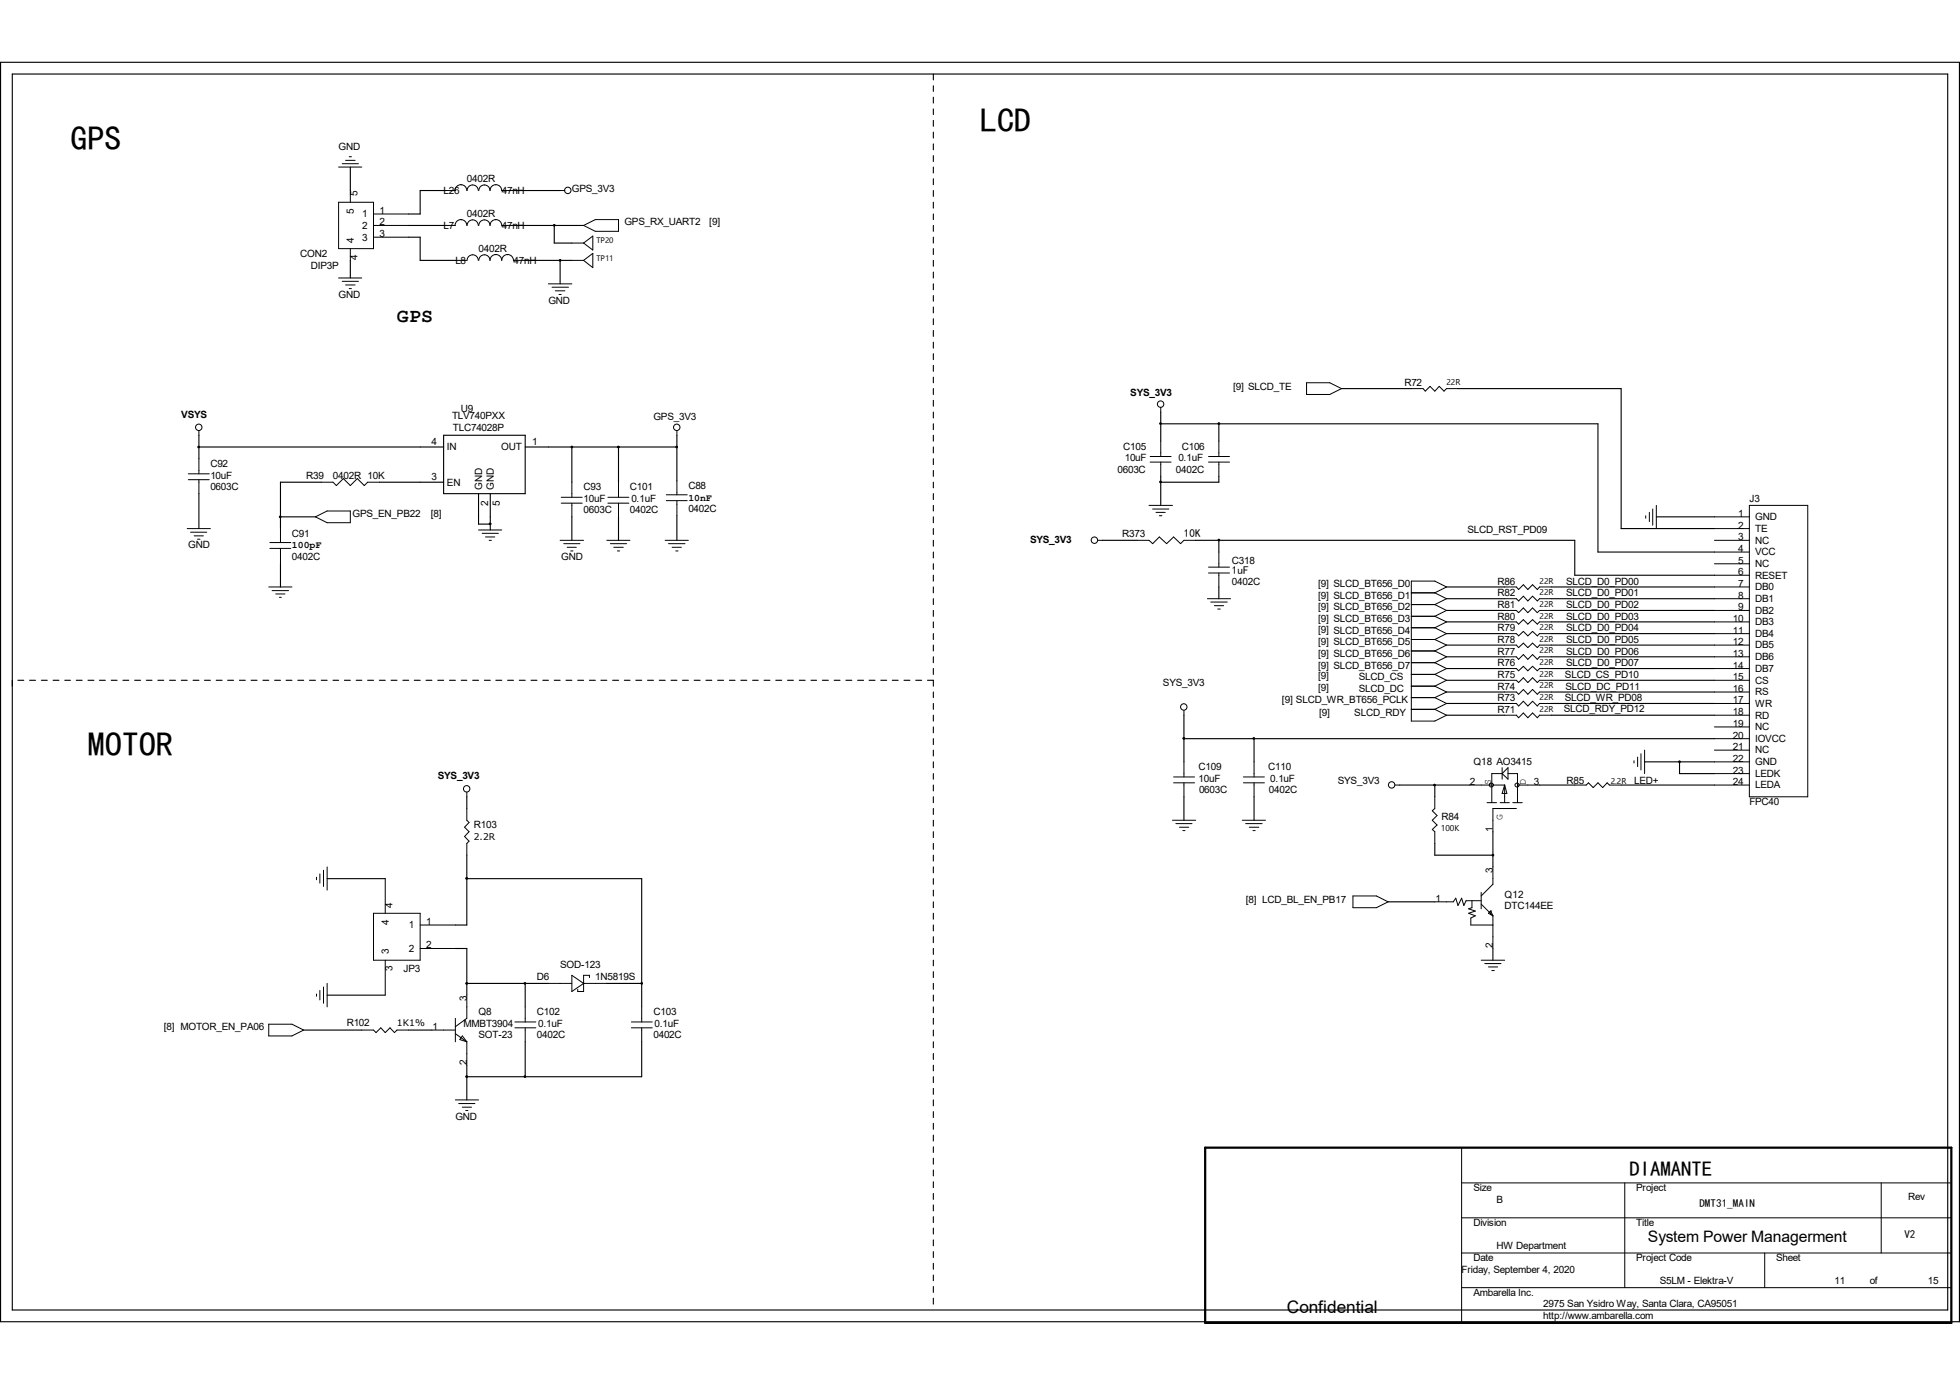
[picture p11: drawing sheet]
<svg xmlns="http://www.w3.org/2000/svg" width="297mm" height="210mm" viewBox="0 0 297 210" stroke-linecap="round" stroke-linejoin="round" font-family="sans-serif">
<g fill="none" stroke="#000" stroke-width=".17">
<path d="M.1 9.4h296.8v190.9h-296.8zM1.9 11.2h293.2v187.3h-293.2zM141.4 11.2v.9M141.4 13v.8M141.4 14.7v.9M141.4 16.5v.9M141.4 18.2v.9M53.1 25.3v3.6M53.1 39.5v2.6M61.9 35.9h1.8v3.6h5.3M61.9 34.2h5.3M67.2 28.9h-3.5v3.5h-1.8"/>
<path d="M77.8 34.2h10.6M77.8 28.9h7.1M79.6 39.5h7.1M84 34.2v2.6h2.7M84.9 39.5v3.5M141.4 20v.9M141.4 21.8v.9M141.4 23.6v.9M141.4 25.3v.9M141.4 27.1v.9M141.4 28.9v.9M141.4 30.6v.9"/>
<path d="M141.4 32.4v.9M141.4 34.2v.9M141.4 35.9v.9M141.4 37.7v.9M141.4 39.5v.8M141.4 41.2v.9M141.4 43v.9M141.4 44.8v.8M141.4 46.5v.9M141.4 48.3v.9M141.4 50.1v.9M141.4 51.9v.8"/>
<path d="M141.4 53.6v.9M141.4 55.4v.9M141.4 57.1v.9M141.4 58.9v.9M203.3 58.9h10.6M220.9 58.9h24.8v21.2h14.1M30.1 67.7h37.1M30.1 66v3.5M30.1 74.8v5.3M42.5 78.3h5.3M48.7 73.1h-6.2v7M57.5 73.1h9.7"/>
<path d="M67.2 66h12.4v8.8h-12.4zM72.5 74.8v4.6h1.8M74.3 74.8v5.5M79.6 67.7h23M86.7 67.7v5.4M86.7 78.3v3.6M93.7 67.7v5.4M93.7 78.3v3.6M102.6 66v6.9M102.6 78.1v3.8M141.4 60.7v.9M141.4 62.4v.9"/>
<path d="M141.4 64.2v.9M141.4 66v.8M141.4 67.7v.9M141.4 69.5v.9M141.4 71.3v.9M141.4 73.1v.8M141.4 74.8v.9M141.4 76.6v.8M141.4 78.3v.9M175.9 62.4v4.4M175.9 72.2v4.4M175.9 64.2h66.2v19.5h17.7"/>
<path d="M184.7 72.2v.9h-8.8M184.7 64.2v2.6M251 78.3h8.8M42.5 85.4v3.5M141.4 80.1v.9M141.4 81.9v.9M141.4 83.7v.8M141.4 85.4v.9M141.4 87.2v.9M141.4 88.9v.9M141.4 90.7v.9M141.4 92.5v.9"/>
<path d="M141.4 94.2v.9M141.4 96v.9M141.4 97.7v.9M141.4 99.5v.9M167 81.9h5.3M181.2 81.9h57.4v5.3h21.2M184.7 81.9v1.8M184.7 88.9v1.8M219.2 97.7h8.8M219.2 94.2h8.8M219.2 92.5h8.8M219.2 88.9h8.8"/>
<path d="M219.2 90.7h8.8M219.2 96h8.8M219.2 99.5h8.8M235.1 97.7h24.7M235.1 94.2h24.7M235.1 92.5h24.7M235.1 88.9h24.7M235.1 90.7h24.7M235.1 96h24.7M235.1 99.5h24.7M2.7 103.1h.9M4.5 103.1h.9"/>
<path d="M6.3 103.1h.9M8 103.1h.9M9.8 103.1h.9M11.6 103.1h.8M13.3 103.1h.9M15.1 103.1h.9M16.8 103.1h.9M18.6 103.1h.9M20.4 103.1h.9M22.2 103.1h.8M23.9 103.1h.9M25.7 103.1h.9"/>
<path d="M27.5 103.1h.9M29.3 103.1h.8M31 103.1h.9M32.8 103.1h.9M34.5 103.1h.9M36.3 103.1h.9M38.1 103.1h.8M39.8 103.1h.9M41.6 103.1h.9M43.3 103.1h.9M45.1 103.1h.9M46.9 103.1h.9"/>
<path d="M48.7 103.1h.9M50.5 103.1h.8M52.2 103.1h.9M54 103.1h.8M55.7 103.1h.9M57.5 103.1h.9M59.3 103.1h.9M61 103.1h.9M62.8 103.1h.9M64.6 103.1h.8M66.3 103.1h.9M68.1 103.1h.9"/>
<path d="M69.9 103.1h.8M71.6 103.1h.9M73.4 103.1h.9M75.1 103.1h.9M76.9 103.1h.9M78.7 103.1h.9M80.5 103.1h.9M82.3 103.1h.8M84 103.1h.9M85.8 103.1h.9M87.5 103.1h.9M89.3 103.1h.9"/>
<path d="M91.1 103.1h.8M92.8 103.1h.9M94.6 103.1h.9M96.4 103.1h.8M98.1 103.1h.9M99.9 103.1h.9M101.7 103.1h.9M103.4 103.1h.9M105.2 103.1h.9M107 103.1h.9M108.8 103.1h.8M110.5 103.1h.9"/>
<path d="M112.3 103.1h.9M114 103.1h.9M115.8 103.1h.9M117.6 103.1h.8M119.3 103.1h.9M121.1 103.1h.9M122.9 103.1h.8M124.6 103.1h.9M126.4 103.1h.9M128.2 103.1h.9M130 103.1h.9M131.7 103.1h.9"/>
<path d="M133.5 103.1h.9M135.2 103.1h.9M137 103.1h.9M138.8 103.1h.9M140.5 103.1h.9v.9M141.4 101.3v.9M141.4 104.9v.8M141.4 106.6v.9M141.4 108.4v.9M141.4 110.2v.8M141.4 111.9v.9M141.4 113.7v.9"/>
<path d="M141.4 115.4v.9M141.4 117.2v.9M141.4 119v.8M179.4 108.4v7M179.4 111.9h80.4M190 111.9v3.5M212.1 119h10.6M217.4 119v1.7M219.2 103.1h8.8M219.2 101.3h8.8M219.2 108.4h8.8M219.2 104.9h8.8"/>
<path d="M219.2 106.6h8.8M233.3 119h5.3M235.1 103.1h24.7M235.1 101.3h24.7M235.1 108.4h24.7M235.1 104.9h24.7M235.1 106.6h24.7M245.7 119h14.1M249.2 115.4h10.6M254.5 115.4v1.8h5.3M49.6 133.1h8.8M70.7 120.7v1.8"/>
<path d="M70.7 129.6v10.6h-1.7M70.7 133.1h26.5v19.5M141.4 120.7v.9M141.4 122.5v.9M141.4 124.3v.9M141.4 126v.9M141.4 127.8v.9M141.4 129.6v.9M141.4 131.4v.8M141.4 133.1v.9M141.4 134.9v.9M141.4 136.7v.8"/>
<path d="M141.4 138.4v.9M179.4 120.7v3.6M190 120.7v3.6M210.4 136.7h7M217.4 127.8v1.8h8.8M226.2 126v5.4M46 156.1h8.8M49.6 150.8h8.8M61.9 156.1h3.5M69 143.7h1.7v7.1M70.7 149h12.4M79.6 149v3.6"/>
<path d="M79.6 157.9v5.3M91.9 149h5.3M97.2 157.9v5.3h-26.5M141.4 140.2v.9M141.4 141.9v.9M141.4 143.7v.9M141.4 145.5v.8M141.4 147.2v.9M141.4 149v.9M141.4 150.8v.9M141.4 152.6v.9M141.4 154.3v.9"/>
<path d="M141.4 156.1v.9M141.4 157.9v.8M141.4 159.6v.9M226.2 143.7v1.8M70.7 161.4v5.3M141.4 161.4v.9M141.4 163.2v.8M141.4 164.9v.9M141.4 166.7v.9M141.4 168.4v.9M141.4 170.2v.9M141.4 172v.9"/>
<path d="M141.4 173.8v.8M141.4 175.5v.9M141.4 177.3v.9M141.4 179.1v.9M141.4 180.8v.9M141.4 182.6v.9M141.4 184.4v.9M141.4 186.1v.9M141.4 187.9v.9M141.4 189.7v.8M141.4 191.4v.9M141.4 193.2v.9"/>
<path d="M141.4 194.9v.9M141.4 196.7v.9"/>
</g>
<path d="M182.6 173.9h113.1v26.5h-113.1z" fill="none" stroke="#000" stroke-width=".34"/>
<g fill="none" stroke="#000" stroke-width=".15">
<path d="M51.3 30.6h5.3v7.1h-5.3zM51.3 25.3h3.5M51.9 24.8h2.4M52.4 24.3h1.4M52.9 23.7h.4M53.1 28.9v1.7M53.1 37.7v1.8M56.6 32.4h5.3M56.6 34.2h5.3M56.6 35.9h5.3M67.2 34.2h1.8M67.2 28.9h1.8"/>
<path d="M69 39.5h1.7M69.8 33.3a.89 .89 0 0 1 .9 .9M69.8 28a.89 .89 0 0 1 .9 .9M69.9 33.3a.79 .79 0 0 0-.9 .9M69.9 28a.79 .79 0 0 0-.9 .9M70.8 28.9a.85 .85 0 0 1 .8-.9 .85 .85 0 0 1 .9 .9M72.5 34.2a.85 .85 0 0 0-.9-.9 .85 .85 0 0 0-.8 .9M72.5 39.5a.85 .85 0 0 0-.9-.9 .85 .85 0 0 0-.8 .9M75.1 33.3a.89 .89 0 0 1 .9 .9h1.8M75.1 38.6a.89 .89 0 0 1 .9 .9 .82 .82 0 0 1 .9-.9M75.1 28a.89 .89 0 0 1 .9 .9h1.8M75.1 33.3a.78 .78 0 0 0-.8 .9 .85 .85 0 0 0-.9-.9 .85 .85 0 0 0-.8 .9"/>
<path d="M75.1 38.6a.78 .78 0 0 0-.8 .9 .85 .85 0 0 0-.9-.9 .85 .85 0 0 0-.8 .9M75.1 28a.78 .78 0 0 0-.8 .9 .85 .85 0 0 0-.9-.9 .85 .85 0 0 0-.8 .9M76.9 38.6a.89 .89 0 0 1 .9 .9h1.8M84.9 28.9h.7M86.7 39.5h1.7M86.7 36.8h1.7M88.4 34.2l1.8-.9h3.5v1.8h-3.5zM88.4 39.5l1.4-1.1v2.2zM88.4 36.8l1.4-1v2.1zM51.3 42.1h3.5M51.9 42.6h2.4M52.4 43.2h1.4"/>
<path d="M52.9 43.7h.4M83.1 43h3.6M83.7 43.5h2.4M84.2 44.1h1.4M84.7 44.6h.3M198 58h3.5l1.8 .9-1.8 .9h-3.5zM213.9 58.9h1.7l.4 .4 .7-.8 .7 .8 .7-.8 .7 .8 .4-.4h1.7M28.5 71.8h3.2M28.5 72.7h3.2M30.1 65.3v.7M30.1 69.5v2.3M30.1 72.7v2.1"/>
<path d="M47.8 78.3l1.8-.9h3.5v1.8h-3.5zM48.7 73.1h1.8l.5 .5 1-1.1 1.1 1.1 1-1.1 1.1 1.1 .5-.5h1.8M85 75.4h3.2M85 76.2h3.2M86.7 73.1v2.3M86.7 76.2v2.1M92.1 75.4h3.2M92.1 76.2h3.2M93.7 73.1v2.3M93.7 76.2v2.1M101 75.9h3.1M101 75h3.1"/>
<path d="M102.6 65.3v.7M102.6 72.9v2.1M102.6 75.9v2.2M174.1 76.6h3.6M174.3 69.2h3.2M174.3 70h3.2M174.7 77.1h2.4M175.2 77.6h1.4M175.7 78.1h.4M175.9 61.7v.7M175.9 66.8v2.4M175.9 70v2.2"/>
<path d="M183.1 69.2h3.2M183.1 70h3.2M184.7 66.8v2.4M184.7 70v2.2M249.4 78.1v.4M249.9 77.6v1.4M250.4 77.1v2.5M251 76.6v3.5M259.8 78.3h5.3M265.1 76.6h8.8v44.1h-8.8zM28.4 80.1h3.5M28.9 80.6h2.4"/>
<path d="M29.4 81.2h1.4M29.9 81.7h.4M40.7 88.9h3.5M40.9 83.1h3.2M40.9 82.2h3.2M41.2 89.5h2.5M41.8 90h1.4M42.3 90.5h.3M42.5 80.1v2.1M42.5 83.1v2.3M72.5 80.3h3.5M73.1 80.8h2.4"/>
<path d="M73.6 81.4h1.4M74.1 81.9h.4M84.9 81.9h3.5M85.4 82.4h2.5M85.9 82.9h1.4M86.5 83.5h.3M91.9 81.9h3.6M92.5 82.4h2.5M93 82.9h1.4M93.6 83.5h.3M100.8 81.9h3.5M101.3 82.4h2.5"/>
<path d="M101.9 82.9h1.4M102.4 83.5h.3M166.4 81.9h.6M172.3 81.9h1.8l.6 .5 1-1 1.1 1 1-1 1.1 1 .5-.5h1.8M183 90.7h3.5M183.1 85.9h3.2M183.1 86.8h3.2M183.5 91.2h2.5M184 91.8h1.4M184.5 92.3h.4M184.7 83.7v2.2M184.7 86.8v2.1"/>
<path d="M213.9 89.8h3.5M213.9 91.6h3.5M213.9 93.4h3.5M213.9 95.1h3.5M213.9 96.9h3.5M213.9 98.6h3.5M217.4 89.8l1.8-.9-1.8-.8h-3.5v21.2h3.5l1.8-.9-1.8-.9M217.4 89.8l1.8 .9-1.8 .9M217.4 91.6l1.8 .9-1.8 .9M217.4 93.4l1.8 .8-1.8 .9M217.4 95.1l1.8 .9-1.8 .9M217.4 96.9l1.8 .8-1.8 .9"/>
<path d="M217.4 98.6l1.8 .9-1.8 .9M228 88.9h1.8l.3 .4 .7-.7 .7 .7 .7-.7 .8 .7 .3-.4h1.8M228 90.7h1.8l.3 .4 .7-.8 .7 .8 .7-.8 .8 .8 .3-.4h1.8M228 92.5h1.8l.3 .3 .7-.7 .7 .7 .7-.7 .8 .7 .3-.3h1.8M228 94.2h1.8l.3 .4 .7-.7 .7 .7 .7-.7 .8 .7 .3-.4h1.8M228 96h1.8l.3 .4 .7-.7 .7 .7 .7-.7 .8 .7 .3-.4h1.8M228 97.7h1.8l.3 .4 .7-.6 .7 .6 .7-.6 .8 .6 .3-.4h1.8M228 99.5h1.8l.3 .4 .7-.7 .7 .7 .7-.7 .8 .7 .3-.4h1.8M259.8 81.9h5.3M259.8 80.1h5.3M259.8 83.7h5.3M259.8 85.4h5.3"/>
<path d="M259.8 87.2h5.3M259.8 88.9h5.3M259.8 90.7h5.3M259.8 92.5h5.3M259.8 94.2h5.3M259.8 96h5.3M259.8 97.7h5.3M259.8 99.5h5.3M177.8 117.7h3.2M177.8 118.6h3.2M179.4 107.7v.7M179.4 115.4v2.3"/>
<path d="M179.4 118.6v2.1M188.4 117.7h3.2M188.4 118.6h3.2M190 115.4v2.3M190 118.6v2.1M211.4 119h.7M213.9 100.4h3.5M213.9 102.2h3.5M213.9 105.7h3.5M213.9 107.5h3.5M213.9 104h3.5M217.4 100.4l1.8 .9-1.8 .9"/>
<path d="M217.4 105.7l1.8 .9-1.8 .9M217.4 102.2l1.8 .9-1.8 .9M217.4 104l1.8 .9-1.8 .8M222.7 119h5.3M227.6 117.2h-1.5v4.4M227.6 116.3v1.8M228 119v2.6M228 119l.3 1.2h-.7zM228 101.3h1.8l.3 .3 .7-.6 .7 .6 .7-.6 .8 .6 .3-.3h1.8M228 103.1h1.8l.3 .3 .7-.7 .7 .7 .7-.7 .8 .7 .3-.3h1.8M228 104.9h1.8l.3 .3 .7-.7 .7 .7 .7-.7 .8 .7 .3-.3h1.8M228 106.6h1.8l.3 .4 .7-.7 .7 .7 .7-.7 .8 .7 .3-.4h1.8"/>
<path d="M228 108.4h1.8l.3 .4 .7-.8 .7 .8 .7-.8 .8 .8 .3-.4h1.8M228.5 117.2h1.5v4.4M228.5 116.3v1.8l-.9-.9zM230 119h3.3M238.6 119h1.8l.3-.4 .7 .7 .7-.7 .8 .7 .6-.7 .4 .4h1.8M247.6 115.3v.3M248.2 114.7v1.5M248.7 114.2v2.5M249.2 113.7v3.5M259.8 117.2h5.3M259.8 119h5.3M259.8 101.3h5.3"/>
<path d="M259.8 103.1h5.3M259.8 104.9h5.3M259.8 106.6h5.3M259.8 108.4h5.3M259.8 110.2h5.3M259.8 111.9h5.3M259.8 113.7h5.3M259.8 115.4h5.3M48 132.9v.4M48.5 132.4v1.4M49 131.9v2.4M49.6 131.4v3.5"/>
<path d="M56.6 138.4h7.1v7.1h-7.1zM58.4 133.1v5.3M70.7 120.1v.6M70.7 122.5v1.8l.4 .3-.7 .7 .7 .7-.7 .7 .7 .8-.4 .3v1.8M177.7 124.3h3.5M178.2 124.8h2.4M178.7 125.3h1.4M179.2 125.9h.4M188.3 124.3h3.5M188.8 124.8h2.5M189.3 125.3h1.5M189.9 125.9h.3"/>
<path d="M205 135.8h3.6l1.8 .9-1.8 .8h-3.6zM217.4 120.7v1.8l-.4 .4 .8 .7-.8 .7 .8 .7-.8 .7 .4 .3v1.8M223.1 136.5v1l-.6 .2 1.1 .3-1.1 .4 1.1 .4-.7 .3v1.1h3.3M224.5 136.5h-2.3l-.4 .7-.3-1.1-.6 1.1-.3-1.1-.4 .6h-2.8M224.5 135.2v2.5M224.5 137l1.7 1.8M225.3 121.6h1.5M225.7 138.2h.1M225.9 138h.1M225.9 138l-.3 .4 .6 .4M225.9 138l.3 .8M226.2 131.4v2.6l-1.7 1.8"/>
<path d="M226.2 138.8v4.9M227.3 121.6h1.4M229.2 121.6h1.5M229.8 122.5h-3.6v3.5M40.7 155.2h3.5l1.8 .9-1.8 .9h-3.5zM48 150.6v.4M48.5 150.1v1.4M49 149.6v2.4M49.6 149v3.6M54.8 156.1h1.8l.4 .4 .7-.8 .7 .8 .7-.8 .7 .8 .4-.4h1.7M58.4 145.5v5.3M63.7 140.2h5.3"/>
<path d="M63.7 143.7h5.3M65.4 156.1h3.6M69 156.6l1.7 1.3M69 154.3v3.6M70.1 157l.6 .9-1-.4zM70.7 150.8v3.5l-1.7 1.3M70.7 157.9v3.5M78 154.9h3.2M78 155.7h3.2M79.6 152.6v2.3M79.6 155.7v2.2M83.1 149h3.6"/>
<path d="M86.7 147.8l1.7 1.2-1.7 1.2zM88.4 149h.1M88.4 149h3.5M89.3 148.1v-.3h-.9v2.4h-.9v-.3M95.7 154.9h3.1M95.7 155.7h3.1M97.2 152.6v2.3M97.2 155.7v2.2M224.5 145.5h3.5M225 146h2.5M225.6 146.5h1.3M226.1 147.1h.3"/>
<path d="M69 166.7h3.5M69.5 167.2h2.5M70.1 167.8h1.4M70.6 168.3h.3M221.5 173.9v26.5M221.5 179.2h74.2M246.2 179.2v15.9M285.1 179.2v10.7M221.5 184.5h74.2M221.5 189.9h74.2M221.5 195.1h74.2M267.4 189.9v5.2"/>
<circle cx="86" cy="28.9" r=".49"/>
<circle cx="30.1" cy="64.7" r=".49"/>
<circle cx="102.6" cy="64.7" r=".49"/>
<circle cx="175.9" cy="61.2" r=".49"/>
<circle cx="165.8" cy="81.9" r=".49"/>
<circle cx="70.7" cy="119.5" r=".49"/>
<circle cx="179.4" cy="107.1" r=".49"/>
<circle cx="210.9" cy="118.9" r=".49"/>
<circle cx="226" cy="119" r=".31"/>
<circle cx="229.9" cy="119" r=".31"/>
</g>
<g fill="#000" stroke="#000" stroke-width=".15">
<path d="M74.2 79.3h.2v.2h-.2z" fill-rule="evenodd"/>
<path d="M93.6 67.6h.2v.2h-.2z" fill-rule="evenodd"/>
<path d="M179.3 111.8h.2v.2h-.2z" fill-rule="evenodd"/>
<path d="M70.6 133h.2v.2h-.2z" fill-rule="evenodd"/>
<path d="M70.6 148.9h.2v.2h-.2z" fill-rule="evenodd"/>
<path d="M70.6 163h.2v.2h-.2z" fill-rule="evenodd"/>
<circle cx="84" cy="34.1" r=".13"/>
<circle cx="84.9" cy="39.5" r=".13"/>
<circle cx="30.1" cy="67.7" r=".13"/>
<circle cx="42.5" cy="78.3" r=".13"/>
<circle cx="86.7" cy="67.7" r=".13"/>
<circle cx="102.5" cy="67.7" r=".13"/>
<circle cx="175.9" cy="64.2" r=".13"/>
<circle cx="175.9" cy="73" r=".13"/>
<circle cx="184.7" cy="64.2" r=".13"/>
<circle cx="184.7" cy="81.8" r=".13"/>
<circle cx="190" cy="111.9" r=".13"/>
<circle cx="217.4" cy="119" r=".13"/>
<circle cx="254.5" cy="115.4" r=".13"/>
<circle cx="226.2" cy="129.6" r=".13"/>
<circle cx="79.5" cy="149" r=".13"/>
<circle cx="97.2" cy="149" r=".13"/>
<circle cx="79.5" cy="163.1" r=".13"/>
</g>
<g font-size="5.2">
<text x="10.7" y="22.7">GPS</text>
<text x="148.5" y="20">LCD</text>
<text x="13.3" y="114.6">MOTOR</text>
</g>
<text font-size="3.2" x="246.9" y="178.2">DIAMANTE</text>
<text font-size="3" x="60.2" y="48.9">GPS</text>
<text font-size="2.6" x="195" y="199">Confidential</text>
<text font-size="2.4" x="249.7" y="188.3">System Power Managerment</text>
<g font-size="1.7">
<text x="179.4" y="81.4">10K</text>
<text x="186.7" y="87">1uF</text>
<text x="257.5" y="182.9">DMT31_MAIN</text>
<text x="288.6" y="187.5">V2</text>
</g>
<g font-size="1.5">
<text x="51.3" y="22.7">GND</text>
<text x="54.2" y="29.8" transform="rotate(-90 54.2 29.8)">5</text>
<text x="67.2" y="29.4">L26</text>
<text x="70.7" y="27.6">0402R</text>
<text x="76" y="29.4">47nH</text>
<text x="86.7" y="29">GPS_3V3</text>
<text x="53.6" y="32.4" transform="rotate(-90 53.6 32.4)">5</text>
<text x="54.9" y="32.9">1</text>
<text x="54.9" y="34.7">2</text>
<text x="57.5" y="32.4">1</text>
<text x="57.5" y="34.2">2</text>
<text x="57.5" y="35.9">3</text>
<text x="67.2" y="34.7">L7</text>
<text x="70.7" y="32.9">0402R</text>
<text x="76" y="34.7">47nH</text>
<text x="94.6" y="34.2">GPS_RX_UART2</text>
<text x="107.5" y="34.2">[9]</text>
<text x="45.5" y="38.9">CON2</text>
<text x="47.1" y="40.7">DIP3P</text>
<text x="53.6" y="36.8" transform="rotate(-90 53.6 36.8)">4</text>
<text x="54.2" y="39.4" transform="rotate(-90 54.2 39.4)">4</text>
<text x="54.9" y="36.4">3</text>
<text x="69" y="40">L8</text>
<text x="72.5" y="38.2">0402R</text>
<text x="77.8" y="40">47nH</text>
<text x="51.3" y="45.1">GND</text>
<text x="83.1" y="46">GND</text>
<text x="171.3" y="60">SYS_3V3</text>
<text x="186.9" y="59.1">[9] SLCD_TE</text>
<text x="212.8" y="58.5">R72</text>
<text x="27.5" y="63.3">VSYS</text>
<text x="68.5" y="63.5">TLV740PXX</text>
<text x="68.6" y="65.3">TLC74028P</text>
<text x="69.8" y="62.4">U9</text>
<text x="99" y="63.7">GPS_3V3</text>
<text x="31.9" y="70.7">C92</text>
<text x="65.4" y="67.4">4</text>
<text x="67.7" y="68.2">IN</text>
<text x="75.9" y="68.2">OUT</text>
<text x="80.6" y="67.4">1</text>
<text x="169.3" y="71.6">0603C</text>
<text x="170.2" y="68.1">C105</text>
<text x="170.4" y="69.8">10uF</text>
<text x="178.2" y="71.6">0402C</text>
<text x="178.6" y="69.8">0.1uF</text>
<text x="179.1" y="68.1">C106</text>
<text x="31.9" y="74.3">0603C</text>
<text x="31.9" y="72.5">10uF</text>
<text x="46.4" y="72.5">R39</text>
<text x="50.5" y="72.5">0402R 10K</text>
<text x="65.4" y="72.7">3</text>
<text x="67.7" y="73.6">EN</text>
<text x="73.1" y="74.3" transform="rotate(-90 73.1 74.3)">GND</text>
<text x="74" y="76.7" transform="rotate(-90 74 76.7)">2</text>
<text x="74.8" y="74.3" transform="rotate(-90 74.8 74.3)">GND</text>
<text x="75.7" y="76.7" transform="rotate(-90 75.7 76.7)">5</text>
<text x="88.4" y="74.3">C93</text>
<text x="88.4" y="77.8">0603C</text>
<text x="88.4" y="76">10uF</text>
<text x="95.5" y="74.3">C101</text>
<text x="95.5" y="77.8">0402C</text>
<text x="95.7" y="76">0.1uF</text>
<text x="104.3" y="74.1">C88</text>
<text x="104.3" y="77.6">0402C</text>
<text x="104.3" y="75.9">10nF</text>
<text x="265.1" y="76">J3</text>
<text x="28.5" y="83.1">GND</text>
<text x="44.2" y="81.4">C91</text>
<text x="44.2" y="83.1">100pF</text>
<text x="53.4" y="78.3">GPS_EN_PB22</text>
<text x="65.3" y="78.3">[8]</text>
<text x="156.1" y="82.2">SYS_3V3</text>
<text x="170.1" y="81.4">R373</text>
<text x="222.4" y="80.8">SLCD_RST_PD09</text>
<text x="263.4" y="78.3">1</text>
<text x="263.4" y="80.1">2</text>
<text x="263.4" y="81.9">3</text>
<text x="263.4" y="83.7">4</text>
<text x="266" y="78.8">GND</text>
<text x="266" y="80.6">TE</text>
<text x="266" y="82.4">NC</text>
<text x="44.2" y="84.9">0402C</text>
<text x="85" y="84.9">GND</text>
<text x="186.7" y="85.4">C318</text>
<text x="186.7" y="88.6">0402C</text>
<text x="199.7" y="88.9">[9] SLCD_BT656_D0</text>
<text x="226.9" y="88.6">R86</text>
<text x="237.3" y="88.6">SLCD_D0_PD00</text>
<text x="263.4" y="85.4">5</text>
<text x="263.4" y="87.2">6</text>
<text x="263.4" y="88.9">7</text>
<text x="266" y="84.2">VCC</text>
<text x="266" y="85.9">NC</text>
<text x="266" y="87.7">RESET</text>
<text x="266" y="89.5">DB0</text>
<text x="199.7" y="90.7">[9] SLCD_BT656_D1</text>
<text x="199.7" y="92.5">[9] SLCD_BT656_D2</text>
<text x="199.7" y="94.2">[9] SLCD_BT656_D3</text>
<text x="199.7" y="95.8">[9] SLCD_BT656_D4</text>
<text x="226.9" y="95.6">R79</text>
<text x="226.9" y="93.9">R80</text>
<text x="226.9" y="92.1">R81</text>
<text x="226.9" y="90.4">R82</text>
<text x="237.3" y="90.4">SLCD_D0_PD01</text>
<text x="237.3" y="92.1">SLCD_D0_PD02</text>
<text x="237.3" y="93.9">SLCD_D0_PD03</text>
<text x="237.3" y="95.6">SLCD_D0_PD04</text>
<text x="262.6" y="94.2">10</text>
<text x="263.4" y="90.7">8</text>
<text x="263.4" y="92.5">9</text>
<text x="266" y="91.2">DB1</text>
<text x="266" y="93">DB2</text>
<text x="266" y="94.7">DB3</text>
<text x="199.7" y="97.7">[9] SLCD_BT656_D5</text>
<text x="199.7" y="99.5">[9] SLCD_BT656_D6</text>
<text x="199.7" y="101.3">[9] SLCD_BT656_D7</text>
<text x="226.9" y="101">R76</text>
<text x="226.9" y="99.2">R77</text>
<text x="226.9" y="97.4">R78</text>
<text x="237.3" y="97.4">SLCD_D0_PD05</text>
<text x="237.3" y="99.2">SLCD_D0_PD06</text>
<text x="237.3" y="101">SLCD_D0_PD07</text>
<text x="262.6" y="96">11</text>
<text x="262.6" y="97.7">12</text>
<text x="262.6" y="99.5">13</text>
<text x="262.6" y="101.3">14</text>
<text x="266" y="96.5">DB4</text>
<text x="266" y="98.3">DB5</text>
<text x="266" y="100">DB6</text>
<text x="266" y="101.8">DB7</text>
<text x="176.2" y="104">SYS_3V3</text>
<text x="194.3" y="106.6">[9] SLCD_WR_BT656_PCLK</text>
<text x="199.7" y="102.9">[9]</text>
<text x="199.7" y="104.7">[9]</text>
<text x="205.9" y="103.1">SLCD_CS</text>
<text x="205.9" y="104.9">SLCD_DC</text>
<text x="226.9" y="106.3">R73</text>
<text x="226.9" y="104.5">R74</text>
<text x="226.9" y="102.7">R75</text>
<text x="237" y="107.8">SLCD_RDY_PD12</text>
<text x="237.1" y="106.3">SLCD_WR_PD08</text>
<text x="237.2" y="102.7">SLCD_CS_PD10</text>
<text x="237.2" y="104.5">SLCD_DC_PD11</text>
<text x="262.6" y="103.1">15</text>
<text x="262.6" y="104.9">16</text>
<text x="262.6" y="106.6">17</text>
<text x="266" y="103.6">CS</text>
<text x="266" y="105.4">RS</text>
<text x="266" y="107.1">WR</text>
<text x="199.9" y="108.5">[9]</text>
<text x="205.2" y="108.5">SLCD_RDY</text>
<text x="226.9" y="108">R71</text>
<text x="262.6" y="108.4">18</text>
<text x="262.6" y="110.2">19</text>
<text x="262.6" y="111.9">20</text>
<text x="262.6" y="113.7">21</text>
<text x="266" y="108.9">RD</text>
<text x="266" y="110.7">NC</text>
<text x="266" y="112.4">IOVCC</text>
<text x="66.3" y="118.1">SYS_3V3</text>
<text x="181.6" y="116.7">C109</text>
<text x="181.6" y="118.4">10uF</text>
<text x="192.2" y="116.7">C110</text>
<text x="192.5" y="118.4">0.1uF</text>
<text x="202.7" y="118.8">SYS_3V3</text>
<text x="222.8" y="119">2</text>
<text x="223.3" y="116">Q18 AO3415</text>
<text x="225.9" y="119" transform="rotate(-90 225.9 119)">S</text>
<text x="231.2" y="119" transform="rotate(-90 231.2 119)">D</text>
<text x="232.4" y="119">3</text>
<text x="237.4" y="118.8">R85</text>
<text x="247.6" y="118.8">LED+</text>
<text x="262.6" y="115.4">22</text>
<text x="262.6" y="117.2">23</text>
<text x="262.6" y="119">24</text>
<text x="266" y="114.2">NC</text>
<text x="266" y="116">GND</text>
<text x="266" y="117.7">LEDK</text>
<text x="266" y="119.5">LEDA</text>
<text x="71.8" y="125.5">R103</text>
<text x="181.7" y="120.2">0603C</text>
<text x="192.3" y="120.2">0402C</text>
<text x="218.4" y="124.3">R84</text>
<text x="227.7" y="124.3" transform="rotate(-90 227.7 124.3)">G</text>
<text x="265.1" y="122">FPC40</text>
<text x="226.2" y="126" transform="rotate(-90 226.2 126)">1</text>
<text x="59.5" y="137.5" transform="rotate(-90 59.5 137.5)">4</text>
<text x="188.8" y="136.8">[8] LCD_BL_EN_PB17</text>
<text x="217.5" y="136.7">1</text>
<text x="226.2" y="132.3" transform="rotate(-90 226.2 132.3)">3</text>
<text x="228" y="136.1">Q12</text>
<text x="228" y="137.7">DTC144EE</text>
<text x="58.9" y="140.1" transform="rotate(-90 58.9 140.1)">4</text>
<text x="62" y="140.7">1</text>
<text x="64.6" y="140.2">1</text>
<text x="64.6" y="143.7">2</text>
<text x="226.2" y="143.7" transform="rotate(-90 226.2 143.7)">2</text>
<text x="58.9" y="144.6" transform="rotate(-90 58.9 144.6)">3</text>
<text x="59.5" y="147.2" transform="rotate(-90 59.5 147.2)">3</text>
<text x="61.1" y="147.2">JP3</text>
<text x="62" y="144.2">2</text>
<text x="81.4" y="148.5">D6</text>
<text x="84.9" y="146.7">SOD-123</text>
<text x="90.2" y="148.5">1N5819S</text>
<text x="52.5" y="155.5">R102</text>
<text x="70.2" y="155.6">MMBT3904</text>
<text x="70.7" y="151.7" transform="rotate(-90 70.7 151.7)">3</text>
<text x="72.5" y="153.8">Q8</text>
<text x="81.4" y="153.8">C102</text>
<text x="81.5" y="155.6">0.1uF</text>
<text x="99" y="153.8">C103</text>
<text x="99.2" y="155.6">0.1uF</text>
<text x="24.8" y="156.1">[8] MOTOR_EN_PA06</text>
<text x="65.5" y="156.1">1</text>
<text x="70.7" y="161.4" transform="rotate(-90 70.7 161.4)">2</text>
<text x="72.5" y="157.4">SOT-23</text>
<text x="81.4" y="157.4">0402C</text>
<text x="99" y="157.4">0402C</text>
<text x="69" y="169.7">GND</text>
<text x="223.3" y="180.5">Size</text>
<text x="223.3" y="185.8">Division</text>
<text x="226.8" y="182.2">B</text>
<text x="247.9" y="185.8">Title</text>
<text x="247.9" y="180.5">Project</text>
<text x="289.1" y="181.9">Rev</text>
<text x="223.3" y="191.1">Date</text>
<text x="226.8" y="189.3">HW Department</text>
<text x="247.9" y="191.1">Project Code</text>
<text x="269.2" y="191.1">Sheet</text>
<text x="221.5" y="192.8">Friday, September 4, 2020</text>
<text x="223.3" y="196.4">Ambarella Inc.</text>
<text x="251.5" y="194.6">S5LM - Elektra-V</text>
<text x="278" y="194.6">11</text>
<text x="283.3" y="194.6">of</text>
<text x="292.1" y="194.6">15</text>
<text x="233.8" y="199.9">http://www.ambarella.com</text>
<text x="233.8" y="198.1">2975 San Ysidro Way, Santa Clara, CA95051</text>
</g>
<g font-size="1.4">
<text x="71.8" y="127.3">2.2R</text>
<text x="60.2" y="155.5">1K1%</text>
</g>
<g font-size="1.3">
<text x="219.2" y="58.4">22R</text>
<text x="233.3" y="88.4">22R</text>
<text x="233.3" y="95.5">22R</text>
<text x="233.3" y="93.7">22R</text>
<text x="233.3" y="91.9">22R</text>
<text x="233.3" y="90.2">22R</text>
<text x="233.3" y="100.8">22R</text>
<text x="233.3" y="99">22R</text>
<text x="233.3" y="97.2">22R</text>
<text x="233.3" y="107.9">22R</text>
<text x="233.3" y="106.1">22R</text>
<text x="233.3" y="104.3">22R</text>
<text x="233.3" y="102.5">22R</text>
<text x="244.1" y="118.8">2.2R</text>
<text x="218.4" y="125.9">100K</text>
</g>
<g font-size="1.2">
<text x="90.4" y="39.6">TP11</text>
<text x="90.4" y="36.8">TP20</text>
</g>
</svg>
